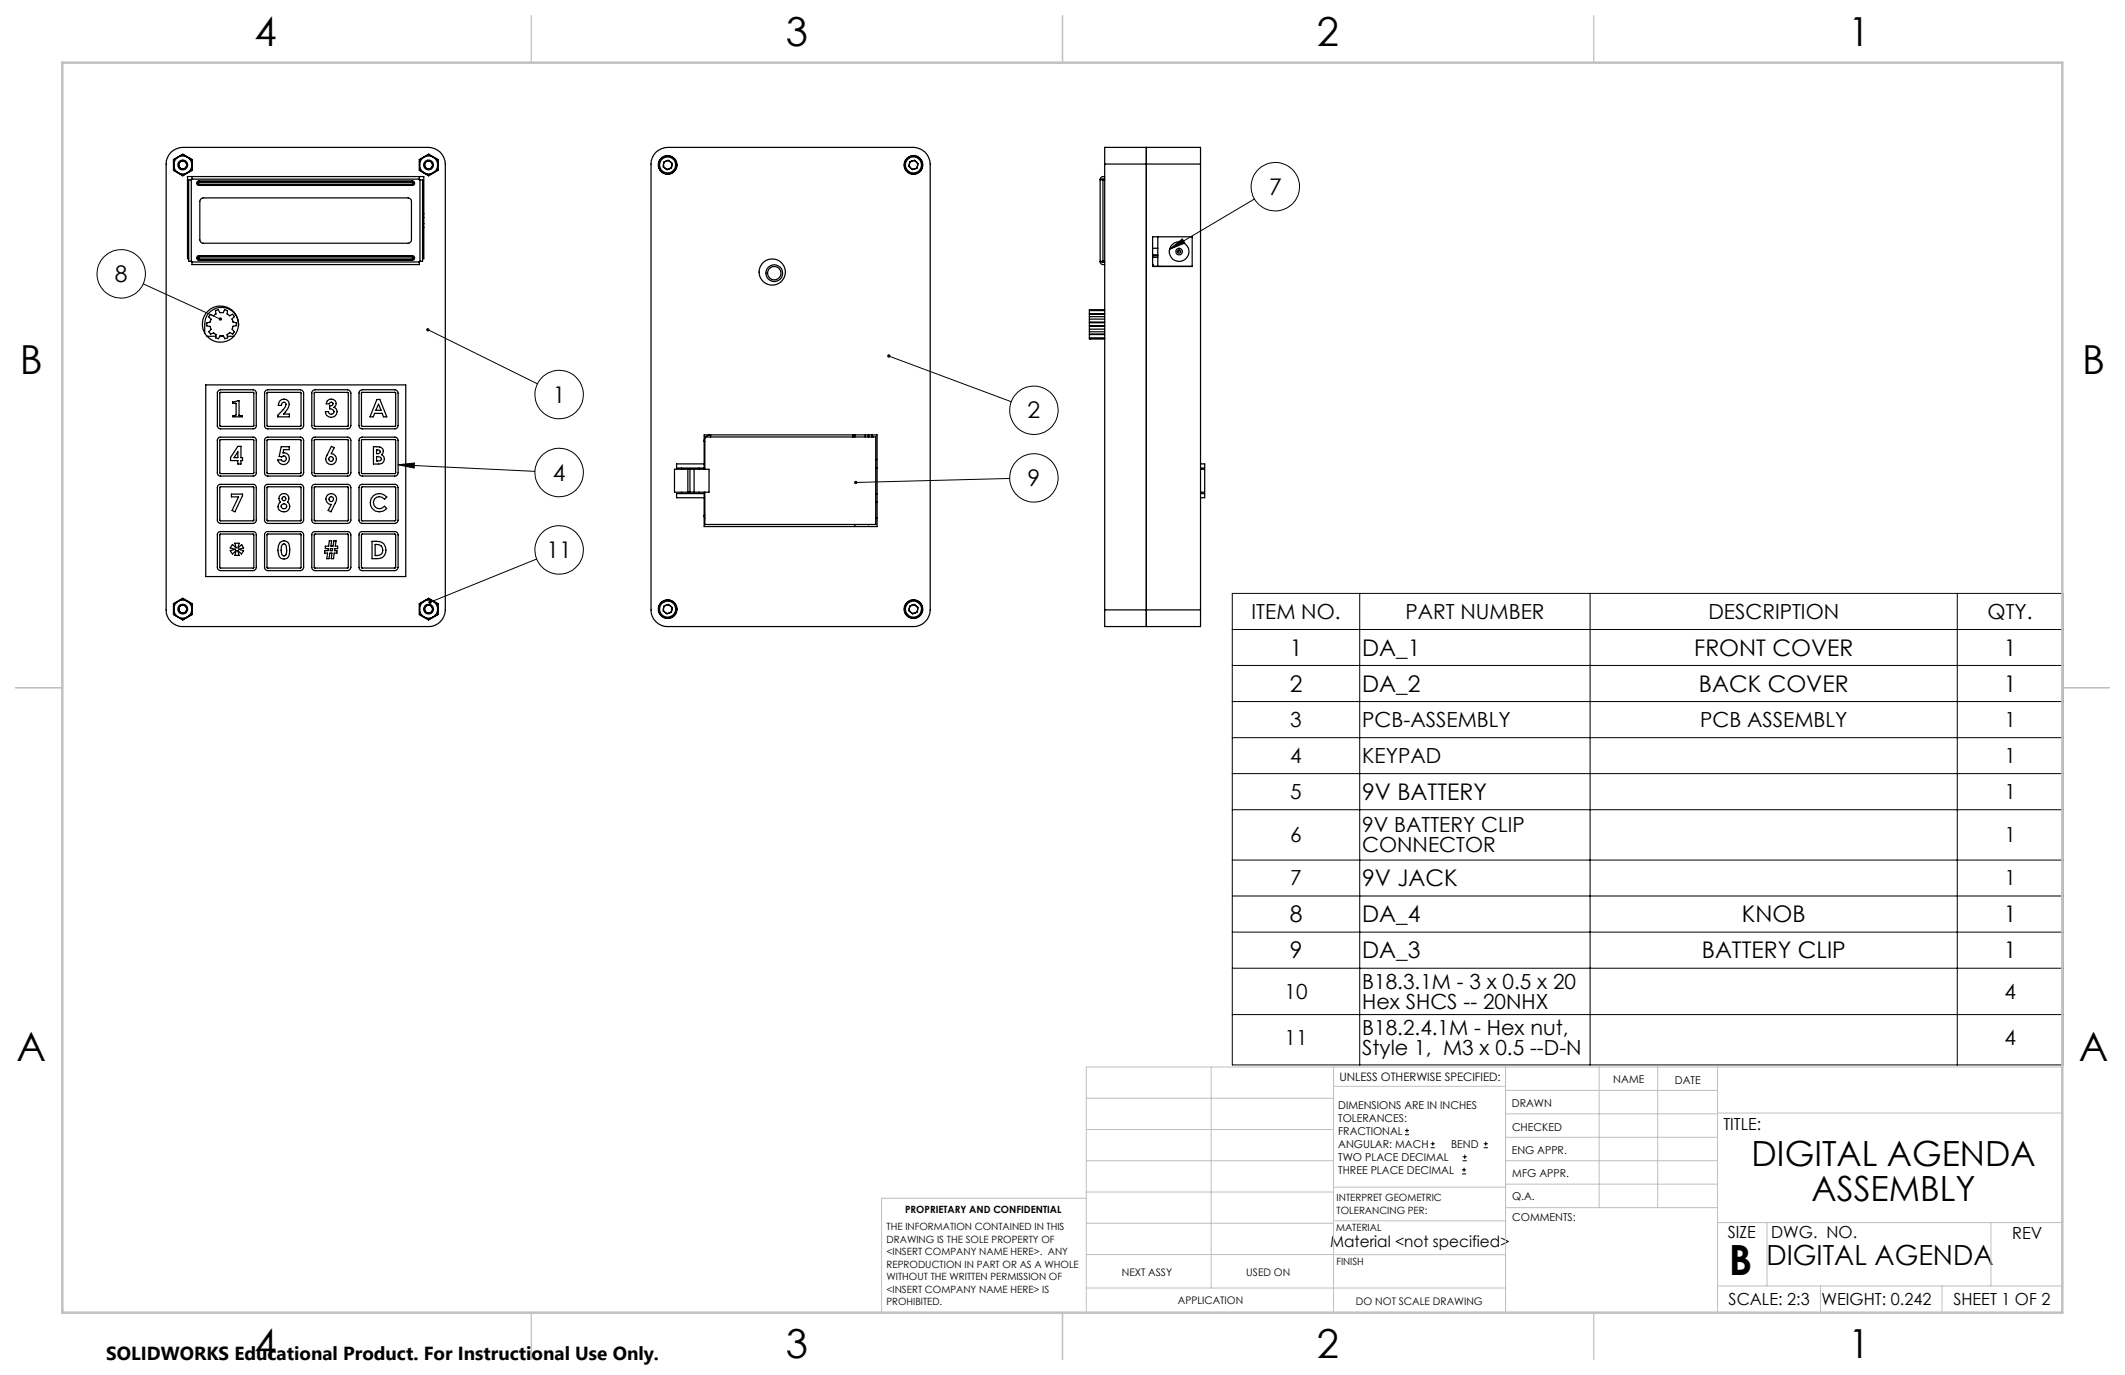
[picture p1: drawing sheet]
<svg xmlns="http://www.w3.org/2000/svg" width="432mm" height="279mm" viewBox="0 0 432 279" stroke-linecap="round" stroke-linejoin="round" font-family="sans-serif">
<g fill="none" stroke="#000" stroke-width=".2">
<path d="M29.1 57.7l15.7 7.1M237.7 50.7l2.5-2.2 .6 .9zM254.9 40.4l-17.2 10.3M87 67l22.2 11M180.6 72.4l24.9 9.2M80.9 94.4l3.3-.3v1zM80.9 94.4l27.8 1.4M205.2 97.2l-31.3 .8M109 113.6l-21.6 8.8M250.4 120.6h168.8v95.8h-168.8zM250.4 127.9h168.8M250.4 135.2h168.8"/>
<path d="M276.3 120.6v95.8M323.1 120.6v95.8M397.7 120.6v95.8M250.4 142.6h168.8M250.4 149.9h168.8M250.4 157.2h168.8M250.4 164.5h168.8M250.4 174.8h168.8M250.4 182.1h168.8M250.4 189.4h168.8M250.4 196.7h168.8M250.4 206.2h168.8"/>
<path d="M285.5 230.6h.8M285.5 229.7h.8M285.9 229.3v.9M290.7 233.2h.8M290.7 232.4h.8M291.1 232v.8M297.1 238.5h.8M297.1 237.7h.8M297.2 235.9h.9M297.2 235.1h.9M297.5 237.3v.8M297.6 234.6v.9"/>
<path d="M301.5 233.2h.8M301.5 232.4h.8M301.9 232v.8"/>
<circle cx="259.1" cy="37.9" r="4.9"/>
<circle cx="24.6" cy="55.6" r="4.9"/>
<circle cx="113.6" cy="96" r="4.9"/>
<circle cx="113.6" cy="80.2" r="4.9"/>
<circle cx="210.1" cy="97.1" r="4.9"/>
<circle cx="210.1" cy="83.4" r="4.9"/>
<circle cx="113.6" cy="111.8" r="4.9"/>
</g>
<g fill="none" stroke="#c0c0c0" stroke-width=".2">
<path d="M246.1 216.8v44.9M271 216.8v49.9M305.9 216.8v49.9M324.9 216.8v28.6M336.8 216.8v28.6M349 216.8v49.9M419.1 216.8h-198.4v49.9M220.7 235.9h50.3M220.7 229.5h50.3M220.7 223.2h50.3M271 220.7h34.9M305.9 231.1h43.1"/>
<path d="M305.9 226.3h43.1M305.9 221.6h43.1M305.9 235.9h43.1M349 226.2h70.1M220.7 248.6h50.3M220.7 242.2h50.3M220.7 254.9h50.3M220.7 243.5h-41.6v23.2M271 255h34.9M271 248.1h35M271 241.2h35M305.9 240.6h43.1"/>
<path d="M306 245.4h43M349 248.4h70.1M359.1 248.4v12.9M404.6 248.4v12.9M220.7 261.7h85.2M349 261.3h70.1M369.9 261.3v5.4M394.6 261.3v5.4"/>
</g>
<path d="M108 3.2v9.5M215.9 3.2v9.5M323.8 3.2v9.5M3.1 139.7h9.6M419.1 139.7h9.5M108 266.7v9.6M215.9 266.7v9.6M323.8 266.7v9.6" fill="none" stroke="#c0c0c0" stroke-width=".25"/>
<path d="M12.7 12.7h406.4v254h-406.4z" fill="none" stroke="#c0c0c0" stroke-width=".5"/>
<path d="M86.7 66.8l.3 .2-.4-.1a.35 .35 0 0 0 .4 .4 .35 .35 0 0 0 .3-.5 .35 .35 0 0 0-.6 0zM87.1 122.2v.3l.3-.1-.3 .1a.34 .34 0 0 0 .5 .2 .34 .34 0 0 0 0-.6 .34 .34 0 0 0-.5 .1zM80.9 94.4l3.3-.3v1zM44.6 64.6a.33 .33 0 0 0 0 .5 .33 .33 0 0 0 .5-.1l-.3-.2 .3 .2a.33 .33 0 0 0-.1-.4 .33 .33 0 0 0-.4 0zM180.4 72.1l-.1 .1 .3 .2-.3-.2a.35 .35 0 0 0 .4 .4 .35 .35 0 0 0 .3-.5 .35 .35 0 0 0-.6 0zM173.6 97.9l-.1 .1h.4h-.4a.34 .34 0 0 0 .5 .4 .34 .34 0 0 0 .1-.6 .34 .34 0 0 0-.5 .1zM237.7 50.7l2.5-2.2 .6 .9z" fill="#000"/>
<g fill="none" stroke="#000" stroke-width=".25">
<path d="M34.7 30.9a3.7 3.7 0 0 1 2.4-.9h50a3.4 3.4 0 0 1 3.4 3.3v90.6a3.4 3.4 0 0 1-3.4 3.4h-50a3.4 3.4 0 0 1-3.3-3.4v-90.6a3.4 3.4 0 0 1 .9-2.4zM35.2 32.4l1.9-1.1 2 1.1v2.2l-2 1.1-1.9-1.1zM35.3 33.5a1.84 1.84 0 0 0 .9 1.6M35.3 33.5v1.1l.9 .5M36.2 31.9a1.83 1.83 0 0 1 1.9 0M36.2 35.1a1.83 1.83 0 0 0 1.9 0M36.2 31.9a1.84 1.84 0 0 0-.9 1.6M36.2 31.9l.9-.5 1 .5M36.2 31.9l-.9 .6v1M36.2 35.1l.9 .5 1-.5M38.1 31.9a1.84 1.84 0 0 1 .9 1.6M38.1 31.9l.9 .6v1"/>
<path d="M38.9 36.5h-.6v16.6h.6M38.9 36.5v16.6M38.9 35.9h-.8v16.7h.2M39 33.5a1.84 1.84 0 0 1-.9 1.6M39 33.5v1.1l-.9 .5M39 36.4v-.5h46.2v.5M39 36.4l-.1 .1M39 36.4h46.2M40.4 36.8a.46 .46 0 0 0-.4 .4 .46 .46 0 0 0 .4 .5M40.4 36.9a.34 .34 0 0 0-.3 .3 .34 .34 0 0 0 .3 .4M40.4 37.6v.1M40.4 36.8v.1"/>
<path d="M40.4 36.9v.1M40.4 37.4v.2M40.4 37l-.1 .1v.2l.1 .1M40.4 37.7h43.4M40.4 36.8h43.4M40.4 37.6h43.4M40.4 36.9h43.4M40.4 37h43.4M40.4 37.4h43.4M83.8 36.8a.46 .46 0 0 1 .4 .4 .46 .46 0 0 1-.4 .5M83.8 36.9a.34 .34 0 0 1 .3 .3 .34 .34 0 0 1-.3 .4M83.8 36.8v.1"/>
<path d="M83.8 37.6v.1M83.8 36.9v.1M83.8 37.4v.2M83.8 37l.2 .1v.2l-.2 .1M85.2 36.4l.1 .1M85.2 32.4l1.9-1.1 1.9 1.1v2.2l-1.9 1.1-1.9-1.1zM85.3 33.5a1.84 1.84 0 0 0 .9 1.6M85.3 33.5v1.1l.9 .5M85.3 35.9h.8v16.7h-.2M85.3 36.5h.6v16.6h-.6M85.3 36.5v16.6M86.2 31.9a1.83 1.83 0 0 1 1.8 0"/>
<path d="M86.2 35.1a1.83 1.83 0 0 0 1.8 0M86.2 31.9a1.84 1.84 0 0 0-.9 1.6M86.2 35.1l.9 .5 .9-.5M86.2 31.9l.9-.5 .9 .5M86.2 31.9l-.9 .6v1M88 31.9a1.84 1.84 0 0 1 .9 1.6M88 31.9l.9 .6v1M88.9 33.5a1.84 1.84 0 0 1-.9 1.6M88.9 33.5v1.1l-.9 .5M133.3 30.9a3.7 3.7 0 0 1 2.4-.9h49.9a3.4 3.4 0 0 1 3.4 3.3v90.6a3.4 3.4 0 0 1-3.4 3.4h-49.9a3.4 3.4 0 0 1-3.4-3.4v-90.6a3.4 3.4 0 0 1 1-2.4zM134.9 32.9l.9-.3 .8 .6-.1 .9-1 .4-.7-.6zM184.9 32.8l.9-.2 .7 .6-.2 1-.9 .3-.7-.7z"/>
<path d="M223.6 36.5h.9M223.6 36.4h.9M223.6 36.4v16.8M224.1 36.4v16.8M224.5 35.9a.74 .74 0 0 0-.9 .5M224.5 33.3v-3.3h19.4v3.3M224.5 33.3h19.4M224.5 33.3v90.6M232.9 30v97.3M243.9 33.3v90.6M38.9 53.1l.1 .1M39 53.2v.6h46.2v-.6"/>
<path d="M39 53.2h46.2M40.4 52a.46 .46 0 0 0-.4 .4 .46 .46 0 0 0 .4 .5M40.4 52v.1M40.4 52.1a.32 .32 0 0 0-.3 .4 .32 .32 0 0 0 .3 .2M40.4 52.7v.2M40.4 52.1v.1M40.4 52.6v.1M40.4 52.2l-.1 .1v.2l.1 .1M40.4 52.9h43.4M40.4 52h43.4M40.4 52.1h43.4M40.4 52.7h43.4"/>
<path d="M40.4 52.2h43.4M40.4 52.6h43.4M40.8 40.4l.5-.2h41.6a.73 .73 0 0 1 .7 .7v7.9a.73 .73 0 0 1-.7 .6h-41.6a.73 .73 0 0 1-.7-.6v-7.9zM83.8 52a.46 .46 0 0 1 .4 .4 .46 .46 0 0 1-.4 .5M83.8 52.7v.2M83.8 52.1h.1a.32 .32 0 0 1 .2 .4 .32 .32 0 0 1-.3 .2M83.8 52v.1M83.8 52.1v.1M83.8 52.6v.1M83.8 52.2l.2 .1v.2l-.2 .1M85.3 53.1l-.1 .1M85.9 43.4h.2"/>
<path d="M85.9 45.3l.2 .1M85.9 43.4l.2 .1M85.9 45.4l.2 .1M86.1 44.2l-.2 .1M86.1 46.2l-.2 .1 .2-.1M223.6 53.1h.9M223.6 53.2v.2a.65 .65 0 0 0 .9 .4M223.6 53.2h.9M234.2 53.8h.2v.4M234.2 52h1.1M234.2 54.1h8.1M234.2 51.8h1.1"/>
<path d="M234.2 50.4h1.1M234.2 52.3h1.1M234.2 48.1h8.1v6.1h-8.1zM235.3 48.1v6M235.9 54.1v.1M237.9 54.1v.1M239.3 51.1h.3M41.8 78.2h40.6v39h-40.6zM42.1 68.3h1.8M42.8 63.9l.6 .2 .5-.3-.1-.7 .5-.2 .4 .6h.6l.3-.6 .6 .2-.1 .7 .5 .4 .7-.3 .3 .4-.5 .5 .2 .6 .7 .2v.6l-.7 .1-.1 .6 .4 .5-.3 .5-.7-.3-.5 .4 .1 .7-.5 .1-.3-.6h-.7l-.3 .6-.6-.1 .1-.7-.4-.3-.1-.1-.6 .3-.4-.5 .5-.5-.2-.5-.7-.2v-.6l.7-.1 .2-.6-.5-.5zM44.3 79.4l.5-.2h6.6a.66 .66 0 0 1 .7 .7v6.6a.61 .61 0 0 1-.7 .6h-6.6a.61 .61 0 0 1-.6-.6v-6.7zM44.7 79.8l6.8-.1v6.9h-6.8z"/>
<path d="M44.7 68.3h.7M46.2 68.3h1.3M48.5 65.9a3.4 3.4 0 0 0-3.5-3.4 3.4 3.4 0 0 0-3.4 3.4v1.8M48.5 65.9v.4M53.9 79.4l.5-.2h6.6a.73 .73 0 0 1 .7 .7v6.6a.66 .66 0 0 1-.7 .6h-6.6a.61 .61 0 0 1-.6-.6v-6.7zM54.3 79.8l6.8-.1 .1 6.9h-6.9zM63.5 79.4l.5-.2h6.6a.73 .73 0 0 1 .7 .7v6.6a.66 .66 0 0 1-.7 .6h-6.6a.61 .61 0 0 1-.6-.6v-6.7zM63.9 79.8l6.8-.1 .1 6.9h-6.9zM73.1 79.4l.5-.2h6.6a.73 .73 0 0 1 .7 .7v6.6a.66 .66 0 0 1-.7 .6h-6.6a.61 .61 0 0 1-.6-.6v-6.7zM73.4 79.8l6.9-.1 .1 6.9h-6.9zM221.4 66.3v.6M221.4 64.8v.6"/>
<path d="M221.4 67.9v.1M221.4 63.8v.1M221.4 68.8h.1M221.4 65.6h3.1M221.4 66.2h3.1M221.4 63.9v.9M221.4 65.4v.9M221.4 66.9v1M221.4 68v.8M221.4 66.3h3.1M221.4 65.4h3.1M221.4 67.4h3.1"/>
<path d="M221.4 67.9h3.1M221.4 64.3h3.1M221.4 64.8h3.1M221.4 66.9h3.1M221.4 63.9h3.1M221.4 68h3.1M221.4 63.8h3.1M221.4 63.1h3.1M221.4 68.7h3.1M221.4 68.8h3.1M224.5 62.9h-3.1v.9M44.3 89l.4-.2h6.7a.6 .6 0 0 1 .7 .7v6.6a.61 .61 0 0 1-.7 .6h-6.6a.61 .61 0 0 1-.6-.6v-6.7z"/>
<path d="M44.3 98.6l.4-.2h6.7a.61 .61 0 0 1 .7 .7v6.6a.66 .66 0 0 1-.7 .7h-6.6a.66 .66 0 0 1-.6-.7v-6.7zM44.7 89.4l6.8-.1v6.9h-6.8zM44.7 99h6.8v6.8h-6.8zM47.3 81.7l1.3-.3v3l.6 .1v.2h-1.9v-.2h.5l.2-.2v-2.2l-.7-.1zM48.3 90.7h.7v2.3h.3v.6h-.3v.7h-.7v-.7h-1.5v-.6zM48.3 91.8v1.2h-.7zM53.9 89l.4-.2h6.7a.66 .66 0 0 1 .7 .7v6.6a.66 .66 0 0 1-.7 .6h-6.6a.61 .61 0 0 1-.6-.6v-6.7zM53.9 98.6l.4-.2h6.7a.66 .66 0 0 1 .7 .7v6.6a.73 .73 0 0 1-.7 .7h-6.6a.66 .66 0 0 1-.6-.7v-6.7zM54.3 89.4l6.8-.1 .1 6.9h-6.9zM54.3 99h6.8l.1 6.8h-6.9zM56.9 81.4a1.14 1.14 0 0 1 1.6 .1 1.14 1.14 0 0 1 0 1.6l-.9 1h1.2v.6h-2.4v-.3l1.6-1.7 .1-.7a.47 .47 0 0 0-.4-.3 .47 .47 0 0 0-.4 .3l-.1 .4h-.6zM57.1 90.8h1.7v.6h-1.2l-.1 .6a1.19 1.19 0 0 1 1.3 1.1 1.19 1.19 0 0 1-1 1.3 1.19 1.19 0 0 1-1.4-.9h.8a.53 .53 0 0 0 .7 .1 .53 .53 0 0 0 .1-.7 .53 .53 0 0 0-.7 0l-.6-.2z"/>
<path d="M63.5 89l.4-.2h6.7a.66 .66 0 0 1 .7 .7v6.6a.66 .66 0 0 1-.7 .6h-6.6a.61 .61 0 0 1-.6-.6v-6.7zM63.5 98.6l.4-.2h6.7a.66 .66 0 0 1 .7 .7v6.6a.73 .73 0 0 1-.7 .7h-6.6a.66 .66 0 0 1-.6-.7v-6.7zM63.9 89.4l6.8-.1 .1 6.9h-6.9zM63.9 99l6.8-.1 .1 6.9h-6.9zM66.5 81.4a.95 .95 0 0 1 1.5-.1 .95 .95 0 0 1-.2 1.5 1.14 1.14 0 0 1 .3 1.7 1.14 1.14 0 0 1-1.7-.1l-.3-.8h.6a.55 .55 0 0 0 .6 .6 .55 .55 0 0 0 .5-.5 .55 .55 0 0 0-.5-.6h-.3v-.6l.5-.1a.37 .37 0 0 0 .1-.6 .37 .37 0 0 0-.6 0l-.1 .3h-.6zM67.3 90.7l.6 .3-.6 1.2a1.12 1.12 0 0 1 1 1.5 1.12 1.12 0 0 1-1.7 .5 1.12 1.12 0 0 1-.1-1.7zM73.1 98.6l.4-.2h6.7a.66 .66 0 0 1 .7 .7v6.6a.73 .73 0 0 1-.7 .7h-6.6a.66 .66 0 0 1-.6-.7v-6.7zM73.1 89l.4-.2h6.7a.66 .66 0 0 1 .7 .7v6.6a.66 .66 0 0 1-.7 .6h-6.6a.61 .61 0 0 1-.6-.6v-6.7zM73.5 99h6.9l-.1 6.8h-6.8zM73.5 89.4l6.8-.1 .1 6.9h-6.9zM75.9 90.8h.6a1.06 1.06 0 0 1 1.4 1.1l-.4 .5a1.01 1.01 0 0 1 .6 1.2 1.01 1.01 0 0 1-1.2 .7h-1zM76.5 92.8l.7 .1a.41 .41 0 0 1 .3 .3 .41 .41 0 0 1-.3 .4l-.7 .1z"/>
<path d="M76.5 91.4l.6 .1 .2 .3a.52 .52 0 0 1-.8 .4zM76.6 81.2h.6l1.4 3.5h-.7l-.3-.7h-1.5l-.3 .7h-.6zM76.9 82.1l.5 1.3h-1zM137.1 95.4h7v4.6h-7zM138.5 95.1v.3M139.8 95.4v4.6M140.2 95.4v4.6M141 95.4v4.6M142.1 95.1v.3M143.1 94.3h-5.6v.8h5.6M143.1 95.4v-7h35.1v18.6h-35.1v-7M143.2 89.1l-.1 .4v.2h.1"/>
<path d="M143.2 95.4v-6.6h34.7v17.8h-34.7v-6.6M143.4 88.8l.5-.3 .5-.1v.4M173.2 88.8v-.4h.2v.4M173.7 88.4v.4M175.8 88.4v.4M176.4 88.4v.4M176.5 88.4v.4M177.1 88.8v-.4l.3 .4M177.9 93.4h.3M177.9 95.1h.3M243.9 94.3h.9v.8h-.9M243.9 95.4h.9v4.6h-.9"/>
<path d="M44.3 108.2l.4-.2h6.7a.61 .61 0 0 1 .7 .7v6.6a.66 .66 0 0 1-.7 .7h-6.6a.66 .66 0 0 1-.6-.7v-6.8zM44.7 108.6l6.8-.1 .1 6.9h-6.9zM47 100.4h2.3v.3l-1.6 3.3-.5-.3 1.3-2.7h-1.5zM47.2 110.6l.8 .7-.3-.9h.9l-.2 .9 .7-.6 .4 .6-1 .3 1 .3-.4 .7-.8-.7 .3 1h-.9l.3-1-.8 .7-.4-.7 1-.3-1-.3zM53.9 108.2l.4-.2h6.7a.66 .66 0 0 1 .7 .7v6.6a.73 .73 0 0 1-.7 .7h-6.6a.66 .66 0 0 1-.6-.7v-6.8zM54.3 108.5l6.9 .1-.1 6.8h-6.8zM56.8 110.4a1.12 1.12 0 0 1 1.3-.4 1.12 1.12 0 0 1 .7 1.1 2.74 2.74 0 0 1-.5 2.4l-.3 .1a1.13 1.13 0 0 1-1.4-1.2v-1.4zM57 100.5a1.03 1.03 0 0 1 1.5 .1 1.03 1.03 0 0 1-.1 1.4 1.14 1.14 0 0 1 .1 1.7 1.14 1.14 0 0 1-1.6 0 1.14 1.14 0 0 1 .1-1.7 1.07 1.07 0 0 1 0-1.5zM57.4 110.7l.5-.1a2.3 2.3 0 0 1 .1 2.3h-.5a1.72 1.72 0 0 1-.1-2.2zM63.5 108.2l.4-.2h6.7a.66 .66 0 0 1 .7 .7v6.6a.73 .73 0 0 1-.7 .7h-6.6a.66 .66 0 0 1-.6-.7v-6.8zM63.9 108.5l6.9 .1-.1 6.8h-6.8zM66.6 100.5a1.14 1.14 0 0 1 1.6 .2 1.14 1.14 0 0 1-.1 1.5l-.9 1.8-.5-.3 .6-1.2a1.13 1.13 0 0 1-1-.7 1.13 1.13 0 0 1 .3-1.3z"/>
<path d="M66.9 109.9h.5l-.2 1.1h.5l.1-1.1h.5l-.2 1.1h.5v.5h-.5l-.1 .4h.5v.5h-.6l-.1 1.1h-.5l.2-1.1h-.5l-.1 1.1h-.5l.2-1.1h-.6v-.5h.6l.1-.4h-.6v-.5h.7zM67.1 111.5h.5l-.1 .4h-.4zM73.1 108.2l.4-.2h6.7a.66 .66 0 0 1 .7 .7v6.6a.73 .73 0 0 1-.7 .7h-6.6a.66 .66 0 0 1-.6-.7v-6.8zM73.5 108.5l6.9 .1-.1 6.8h-6.9zM75.6 110a2.98 2.98 0 0 1 2.4 .5 1.81 1.81 0 0 1 .3 2.1 1.81 1.81 0 0 1-1.9 .9h-.8zM75.9 100.7a1.95 1.95 0 0 1 2.7 .3l-.5 .4a1.24 1.24 0 0 0-1.8-.2 1.24 1.24 0 0 0 0 1.9 1.24 1.24 0 0 0 1.8-.2l.5 .4a1.88 1.88 0 0 1-2.8 .2 1.88 1.88 0 0 1 .1-2.8zM76.2 110.6a1.19 1.19 0 0 1 1.6 1.2 1.19 1.19 0 0 1-1.6 1.1zM138.5 100v.3M142.1 100v.3M143.1 100.3h-5.6v.8h5.6M143.2 104.7h-.1l.1 .7M173.7 106.6v.4"/>
<path d="M176.4 106.6h.1M177.9 102h.3M177.9 100.3h.3M177.9 105.3h.3M243.9 100.3h.9v.8h-.9M35.2 122.7l1.9-1.1 2 1.1v2.2l-2 1.1-1.9-1.1zM35.3 123.8a1.84 1.84 0 0 0 .9 1.6M35.3 123.8v1l.9 .6M36.2 122.2a1.83 1.83 0 0 1 1.9 0M36.2 125.4a1.83 1.83 0 0 0 1.9 0M36.2 122.2a1.84 1.84 0 0 0-.9 1.6M36.2 122.2l-.9 .5v1.1"/>
<path d="M36.2 125.4l.9 .5 1-.5M36.2 122.2l.9-.5 1 .5M38.1 122.2a1.84 1.84 0 0 1 .9 1.6M38.1 122.2l.9 .5v1.1M39 123.8a1.84 1.84 0 0 1-.9 1.6M39 123.8v1l-.9 .6M85.2 122.7l1.9-1.1 1.9 1.1v2.2l-1.9 1.1-1.9-1.1zM85.3 123.8v1l.9 .6M85.3 123.8a1.84 1.84 0 0 0 .9 1.6M86.2 125.4l.9 .5 .9-.5M86.2 125.4a1.83 1.83 0 0 0 1.8 0M86.2 122.2a1.83 1.83 0 0 1 1.8 0"/>
<path d="M86.2 122.2a1.84 1.84 0 0 0-.9 1.6M86.2 122.2l.9-.5 .9 .5M86.2 122.2l-.9 .5v1.1M88 122.2a1.84 1.84 0 0 1 .9 1.6M88 122.2l.9 .5v1.1M88.9 123.8a1.84 1.84 0 0 1-.9 1.6M88.9 123.8v1l-.9 .6M134.9 123.2l.9-.4 .8 .6-.1 1-1 .3-.7-.6zM184.9 123.2l.9-.4 .7 .6-.1 1-.9 .3-.8-.6zM224.5 123.9v3.4h19.4v-3.4M224.5 123.9h19.4"/>
<circle cx="37.1" cy="33.5" r=".83"/>
<circle cx="37.1" cy="33.5" r=".81"/>
<circle cx="37.1" cy="33.5" r="1"/>
<circle cx="87.1" cy="33.5" r=".83"/>
<circle cx="87.1" cy="33.5" r="1"/>
<circle cx="87.1" cy="33.5" r=".81"/>
<circle cx="135.7" cy="33.5" r="1.63"/>
<circle cx="135.7" cy="33.5" r="1.83"/>
<circle cx="135.7" cy="33.5" r="1.91"/>
<circle cx="135.7" cy="33.5" r=".85"/>
<circle cx="185.6" cy="33.5" r="1.84"/>
<circle cx="185.6" cy="33.5" r="1.64"/>
<circle cx="185.6" cy="33.5" r=".85"/>
<circle cx="185.6" cy="33.5" r="1.9"/>
<circle cx="156.9" cy="55.3" r="2.67"/>
<circle cx="157.3" cy="55.5" r="1.36"/>
<circle cx="157.3" cy="55.5" r="1.69"/>
<circle cx="239.6" cy="51.1" r=".33"/>
<circle cx="239.6" cy="51.1" r=".67"/>
<circle cx="239.6" cy="51.1" r="1.99"/>
<circle cx="44.8" cy="65.9" r="3.7"/>
<circle cx="67.3" cy="93.3" r=".48"/>
<circle cx="57.7" cy="102.9" r=".53"/>
<circle cx="57.7" cy="101.3" r=".39"/>
<circle cx="67.3" cy="101.4" r=".48"/>
<circle cx="37.1" cy="123.8" r="1"/>
<circle cx="37.1" cy="123.8" r=".81"/>
<circle cx="37.1" cy="123.8" r=".82"/>
<circle cx="87.1" cy="123.8" r="1"/>
<circle cx="87.1" cy="123.8" r=".82"/>
<circle cx="135.7" cy="123.8" r="1.64"/>
<circle cx="135.7" cy="123.8" r="1.82"/>
<circle cx="135.7" cy="123.8" r=".85"/>
<circle cx="135.7" cy="123.8" r="1.91"/>
<circle cx="185.6" cy="123.8" r=".85"/>
<circle cx="185.6" cy="123.8" r="1.84"/>
<circle cx="185.6" cy="123.8" r="1.62"/>
<circle cx="185.6" cy="123.8" r="1.9"/>
</g>
<text font-size="8.5" x="351.3" y="259">B</text>
<g font-size="8.1">
<text x="51.7" y="9.3">4</text>
<text x="159.7" y="9.3">3</text>
<text x="267.6" y="9.3">2</text>
<text x="375.6" y="9.3">1</text>
<text x="4" y="76">B</text>
<text x="423.1" y="76">B</text>
<text x="3.3" y="215.7">A</text>
<text x="422.4" y="215.7">A</text>
<text x="51.7" y="276">4</text>
<text x="159.7" y="276">3</text>
<text x="267.6" y="276">2</text>
<text x="375.6" y="276">1</text>
</g>
<g font-size="7.1">
<text x="355.9" y="236.9">DIGITAL AGENDA</text>
<text x="368.1" y="244">ASSEMBLY</text>
</g>
<text font-size="5.6" x="358.9" y="257">DIGITAL AGENDA</text>
<g font-size="4.7">
<text x="257.9" y="39.6">7</text>
<text x="23.4" y="57.3">8</text>
<text x="112.3" y="81.8">1</text>
<text x="208.8" y="85">2</text>
<text x="112.3" y="97.7">4</text>
<text x="208.8" y="98.8">9</text>
<text x="111" y="113.4">11</text>
<text x="262.1" y="133.2">1</text>
<text x="276.8" y="133.2">DA_1</text>
<text x="344.3" y="133.2">FRONT COVER</text>
<text x="407.2" y="133.2">1</text>
<text x="262.1" y="140.5">2</text>
<text x="276.8" y="140.5">DA_2</text>
<text x="345.2" y="140.5">BACK COVER</text>
<text x="407.2" y="140.5">1</text>
<text x="276.8" y="162.5">9V BATTERY</text>
<text x="276.8" y="180.1">9V JACK</text>
<text x="262.1" y="187.4">8</text>
<text x="276.8" y="187.4">DA_4</text>
<text x="354" y="187.4">KNOB</text>
<text x="407.2" y="187.4">1</text>
<text x="262.1" y="194.7">9</text>
<text x="276.8" y="194.7">DA_3</text>
<text x="345.8" y="194.7">BATTERY CLIP</text>
<text x="407.2" y="194.7">1</text>
</g>
<g font-size="4.2">
<text x="254.3" y="125.8">ITEM NO.</text>
<text x="285.6" y="125.8">PART NUMBER</text>
<text x="347.2" y="125.8">DESCRIPTION</text>
<text x="403.9" y="125.8">QTY.</text>
<text x="262.2" y="147.7">3</text>
<text x="276.8" y="147.7">PCB-ASSEMBLY</text>
<text x="345.5" y="147.7">PCB ASSEMBLY</text>
<text x="407.3" y="147.7">1</text>
<text x="262.2" y="155.1">4</text>
<text x="276.8" y="155.1">KEYPAD</text>
<text x="407.3" y="155.1">1</text>
<text x="262.2" y="162.4">5</text>
<text x="407.3" y="162.4">1</text>
<text x="262.2" y="171.2">6</text>
<text x="276.8" y="169.1">9V BATTERY CLIP</text>
<text x="276.8" y="173.2">CONNECTOR</text>
<text x="407.3" y="171.2">1</text>
<text x="262.2" y="179.9">7</text>
<text x="407.3" y="179.9">1</text>
<text x="261" y="203">10</text>
<text x="276.8" y="200.9">B18.3.1M - 3 x 0.5 x 20</text>
<text x="407.3" y="203">4</text>
<text x="276.8" y="205">Hex SHCS -- 20NHX</text>
<text x="261" y="212.4">11</text>
<text x="276.8" y="210.3">B18.2.4.1M - Hex nut,</text>
<text x="276.8" y="214.4">Style 1, M3 x 0.5 --D-N</text>
<text x="407.3" y="212.4">4</text>
</g>
<text font-size="3.8" x="21.6" y="276.3">SOLIDWORKS Educational Product. For Instructional Use Only.</text>
<g font-size="3.4">
<text x="350.2" y="229.5">TITLE:</text>
<text x="351.1" y="251.6">SIZE</text>
<text x="359.9" y="251.6">DWG. NO.</text>
<text x="408.9" y="251.7">REV</text>
<text x="351.2" y="265.2">SCALE: 2:3</text>
<text x="370.1" y="265.3">WEIGHT: 0.242</text>
<text x="396.9" y="265.2">SHEET 1 OF 2</text>
</g>
<text font-size="3.2" x="270.3" y="253.3">Material &lt;not specified&gt;</text>
<text font-size="2.4" x="272.2" y="219.7">UNLESS OTHERWISE SPECIFIED:</text>
<g font-size="2.2">
<text x="327.8" y="220.1">NAME</text>
<text x="340.3" y="220.2">DATE</text>
<text x="271.9" y="225.3">DIMENSIONS ARE IN INCHES</text>
<text x="271.9" y="227.9">TOLERANCES:</text>
<text x="307.2" y="224.9">DRAWN</text>
<text x="271.9" y="230.6">FRACTIONAL</text>
<text x="271.9" y="233.2">ANGULAR: MACH</text>
<text x="294.9" y="233.2">BEND</text>
<text x="307.3" y="229.8">CHECKED</text>
<text x="271.9" y="235.9">TWO PLACE DECIMAL</text>
<text x="271.9" y="238.5">THREE PLACE DECIMAL</text>
<text x="307.2" y="234.5">ENG APPR.</text>
<text x="307.3" y="239.2">MFG APPR.</text>
<text x="307.3" y="243.9">Q.A.</text>
<text x="307.3" y="248.1">COMMENTS:</text>
</g>
<g font-size="2.1">
<text x="227.9" y="259.2">NEXT ASSY</text>
<text x="253.3" y="259.2">USED ON</text>
<text x="239.3" y="265">APPLICATION</text>
<text x="275.5" y="265.1">DO NOT SCALE DRAWING</text>
</g>
<g font-size="2">
<text x="271.6" y="244.1">INTERPRET GEOMETRIC</text>
<text x="180.2" y="250">THE INFORMATION CONTAINED IN THIS</text>
<text x="183.9" y="246.4">PROPRIETARY AND CONFIDENTIAL</text>
<text x="271.5" y="250.2">MATERIAL</text>
<text x="271.6" y="246.6">TOLERANCING PER:</text>
<text x="180.2" y="252.5">DRAWING IS THE SOLE PROPERTY OF</text>
<text x="180.2" y="255.1">&lt;INSERT COMPANY NAME HERE&gt;. ANY</text>
<text x="180.2" y="257.6">REPRODUCTION IN PART OR AS A WHOLE</text>
<text x="271.5" y="257">FINISH</text>
<text x="180.2" y="260.1">WITHOUT THE WRITTEN PERMISSION OF</text>
<text x="180.2" y="262.6">&lt;INSERT COMPANY NAME HERE&gt; IS</text>
<text x="180.2" y="265.2">PROHIBITED.</text>
</g>
</svg>
